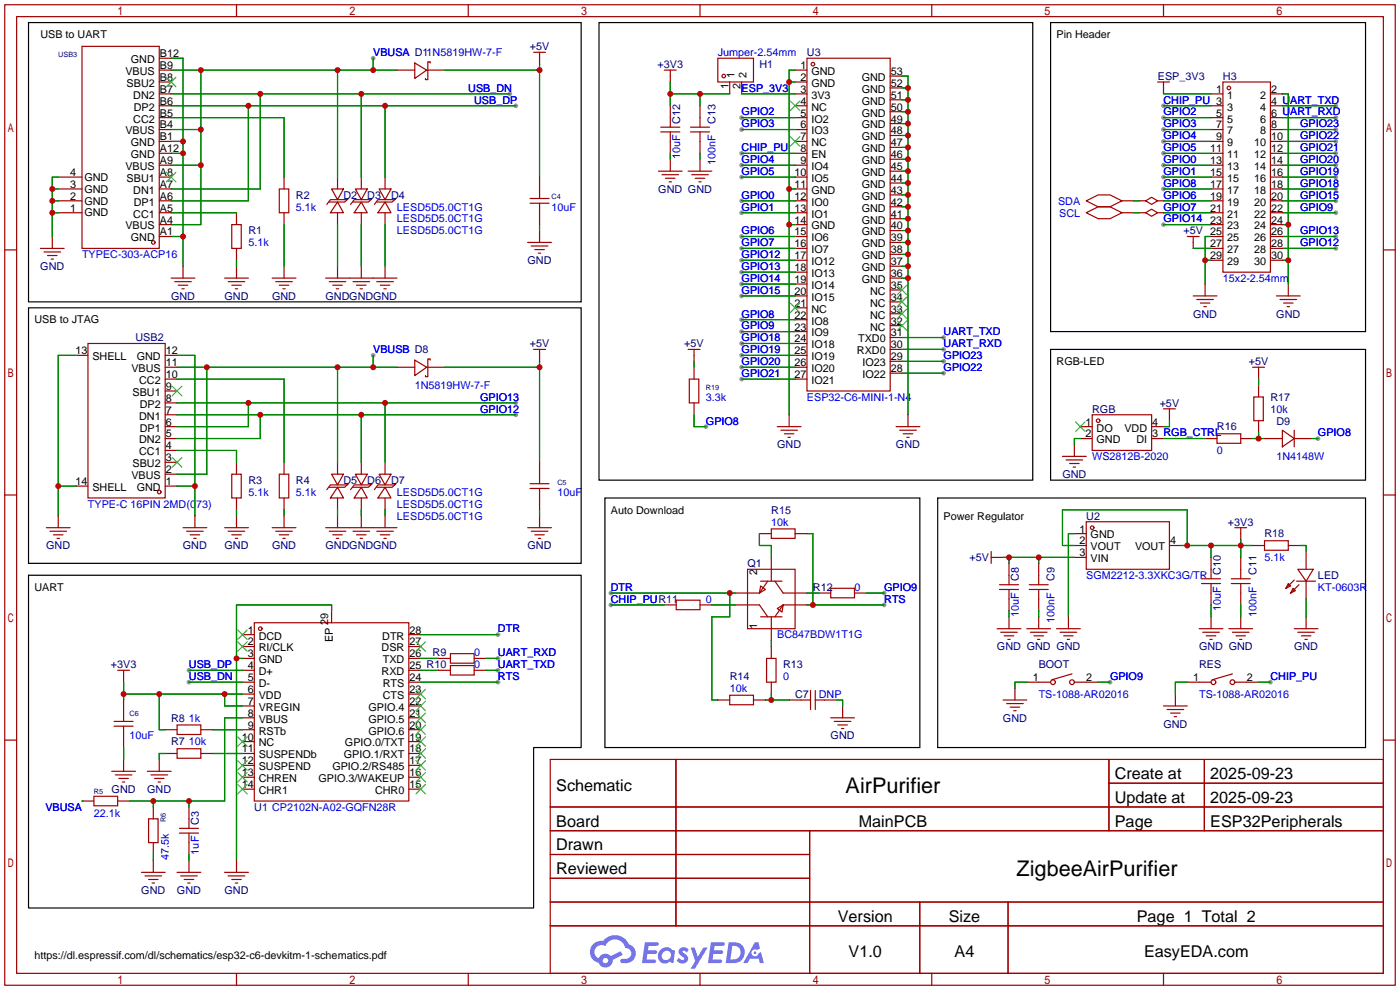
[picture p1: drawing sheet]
<svg xmlns="http://www.w3.org/2000/svg" width="299mm" height="212mm" viewBox="0 0 299 212" stroke-linecap="round" stroke-linejoin="round" font-family="sans-serif">
<g fill="#999">
<circle cx="79.8" cy="12.4" r=".51"/>
<circle cx="109" cy="20.1" r=".51"/>
<circle cx="110.2" cy="22.6" r=".51"/>
<circle cx="79.8" cy="75.9" r=".51"/>
<circle cx="110.2" cy="88.6" r=".51"/>
<circle cx="110.2" cy="86.1" r=".51"/>
<circle cx="40.4" cy="143.3" r=".51"/>
<circle cx="40.4" cy="145.8" r=".51"/>
<circle cx="106.4" cy="135.6" r=".51"/>
<circle cx="106.4" cy="145.8" r=".51"/>
<circle cx="106.4" cy="140.7" r=".51"/>
<circle cx="106.4" cy="143.3" r=".51"/>
<circle cx="189" cy="129.3" r=".51"/>
<circle cx="130.6" cy="126.7" r=".51"/>
<circle cx="130.6" cy="129.3" r=".51"/>
<circle cx="189" cy="126.7" r=".51"/>
<circle cx="281.7" cy="93.7" r=".51"/>
<circle cx="237.2" cy="145.8" r=".51"/>
<circle cx="271.5" cy="145.8" r=".51"/>
<circle cx="150.9" cy="91.2" r=".51"/>
<circle cx="201.7" cy="72.1" r=".51"/>
<circle cx="201.7" cy="74.7" r=".51"/>
<circle cx="201.7" cy="77.2" r=".51"/>
<circle cx="201.7" cy="79.8" r=".51"/>
<circle cx="158.5" cy="73.4" r=".51"/>
<circle cx="158.5" cy="75.9" r=".51"/>
<circle cx="158.5" cy="78.5" r=".51"/>
<circle cx="158.5" cy="81" r=".51"/>
<circle cx="158.5" cy="63.2" r=".51"/>
<circle cx="158.5" cy="68.3" r=".51"/>
<circle cx="158.5" cy="70.9" r=".51"/>
<circle cx="158.5" cy="53.1" r=".51"/>
<circle cx="158.5" cy="55.6" r=".51"/>
<circle cx="158.5" cy="58.2" r=".51"/>
<circle cx="158.5" cy="60.7" r=".51"/>
<circle cx="158.5" cy="42.9" r=".51"/>
<circle cx="158.5" cy="45.5" r=".51"/>
<circle cx="158.5" cy="50.5" r=".51"/>
<circle cx="158.5" cy="32.8" r=".51"/>
<circle cx="158.5" cy="35.3" r=".51"/>
<circle cx="158.5" cy="37.8" r=".51"/>
<circle cx="158.5" cy="25.1" r=".51"/>
<circle cx="158.5" cy="27.7" r=".51"/>
<circle cx="248.7" cy="22.6" r=".51"/>
<circle cx="248.7" cy="25.1" r=".51"/>
<circle cx="248.7" cy="27.7" r=".51"/>
<circle cx="248.7" cy="30.2" r=".51"/>
<circle cx="248.7" cy="32.8" r=".51"/>
<circle cx="248.7" cy="35.3" r=".51"/>
<circle cx="248.7" cy="37.8" r=".51"/>
<circle cx="248.7" cy="40.4" r=".51"/>
<circle cx="248.7" cy="48" r=".51"/>
<circle cx="285.5" cy="22.6" r=".51"/>
<circle cx="285.5" cy="25.1" r=".51"/>
<circle cx="285.5" cy="27.7" r=".51"/>
<circle cx="285.5" cy="30.2" r=".51"/>
<circle cx="285.5" cy="32.8" r=".51"/>
<circle cx="285.5" cy="35.3" r=".51"/>
<circle cx="285.5" cy="37.8" r=".51"/>
<circle cx="285.5" cy="40.4" r=".51"/>
<circle cx="285.5" cy="42.9" r=".51"/>
<circle cx="285.5" cy="45.5" r=".51"/>
<circle cx="285.5" cy="50.5" r=".51"/>
<circle cx="285.5" cy="53.1" r=".51"/>
</g>
<g fill="none" stroke="#a10000" stroke-width=".25">
<path d="M1 1h297.2v209.6h-297.2zM3.6 3.6h292.1v204.4h-292.1zM50.5 1v2.6M100.1 1v2.6M149.6 1v2.6M199.1 1v2.6M248.7 1v2.6M1 53.4h2.6M295.7 53.4h2.5M1 105.8h2.6M295.7 105.8h2.5M1 158.2h2.6"/>
<path d="M295.7 158.2h2.5M117.6 162.3h178.1v45.7h-178.1zM117.6 172.5h178.1M117.6 177.5h178.1M144.5 162.3v35.6M173 177.5v30.5M237 162.3v15.2M237 167.4h58.7M257.4 162.3v15.2M117.6 182.6h55.4M117.6 192.8h178.1M117.6 187.7h55.4"/>
<path d="M117.6 197.9h178.1M196.6 192.8v15.2M215.4 192.8v15.2M50.5 208v2.6M100.1 208v2.6M149.6 208v2.6M199.1 208v2.6M248.7 208v2.6"/>
</g>
<g fill="#5487ff">
<path d="M145.3 202.7a1.3 1.3 0 0 1 1.9 .3l-.4 .6a.54 .54 0 0 0-.9-.2l.1 .2a1.34 1.34 0 0 1 .9 1.8 1.47 1.47 0 0 1-2.3-.1l.5-.6 .8 .5a.31 .31 0 0 0 .4-.3 .31 .31 0 0 0-.3-.4 1.12 1.12 0 0 1-.7-1.8z"/>
<path d="M147.6 202.5h.9l.6 2 1.2-2h.9l-2.7 4.6h-.9l1-1.7z"/>
<path d="M137.8 201.4h1.7a1.31 1.31 0 0 1 1.2 .2 .4 .4 0 0 1-.3 .5l-1.8 .1-.1 .9h1.6a.4 .4 0 0 1 .4 .4 .4 .4 0 0 1-.5 .4h-1.6l-.2 1.2h1.4a.46 .46 0 0 1 .5 0 .46 .46 0 0 1 .1 .5l-.4 .2h-2.6z"/>
<path d="M151.9 201.4h1.7a1.32 1.32 0 0 1 1.2 .2 .39 .39 0 0 1-.3 .5l-1.8 .1-.1 .9h1.6a.4 .4 0 0 1 .4 .4 .4 .4 0 0 1-.4 .4h-1.7l-.2 1.2h1.4a.46 .46 0 0 1 .5 0 .46 .46 0 0 1 .1 .5l-.4 .2h-2.6z"/>
<path d="M161.3 201.4h.8l.3 1.3-.6 .4a.75 .75 0 0 0-1.1 .3 .75 .75 0 0 0 .5 1 .75 .75 0 0 0 .9-.7l.5-.2 .6 2.3h-.8l-.3-.9h-1.8l-.5 .9h-1z"/>
<path d="M155.7 201.4l-.6 4.4h1.5a2.27 2.27 0 0 0 2.6-2.2 2.27 2.27 0 0 0-2.7-2.2zM156.5 202.1a1.5 1.5 0 0 1 1.8 1.6 1.5 1.5 0 0 1-1.9 1.4h-.3z"/>
<path d="M141.2 203a1.6 1.6 0 0 0-.3 2.3 1.6 1.6 0 0 0 2.3 .2l.7 .3 .3-2.4-.1-.3-.5-.1a1.58 1.58 0 0 0-2.4 0zM141.8 203.5a.98 .98 0 0 1 1.6 .4 .98 .98 0 0 1-1.1 1.3 .94 .94 0 0 1-.9-.7 .94 .94 0 0 1 .4-1z"/>
<path d="M126.8 201.8a2.37 2.37 0 0 0 1.1 4 1.54 1.54 0 0 0 1.8 1 1.54 1.54 0 0 0 1.2-1.6l2.2-1.1-.5-.8-2 1a1.57 1.57 0 0 0-2.7 .5 1.5 1.5 0 0 1-.7-2.1 1.5 1.5 0 0 1 2.2-.5 2.23 2.23 0 0 1 2.3-1.4 2.23 2.23 0 0 1 2 1.8 1.16 1.16 0 0 1 1.2 1.1 1.16 1.16 0 0 1-1.1 1.2h-.7a.47 .47 0 0 0-.5 .4 .47 .47 0 0 0 .4 .5 2.17 2.17 0 0 0 2.5-.9 2.17 2.17 0 0 0-.3-2.7l-.8-.4a3.2 3.2 0 0 0-5.5-.7l-1.1 .1zM128.8 205.3a.6 .6 0 0 1 1.2 0 .6 .6 0 0 1-1.2 0z"/>
<circle cx="161.4" cy="203.6" r=".28"/>
</g>
<g fill="none" stroke="#008700" stroke-width=".25">
<path d="M36.6 12.4h2.5v44.5M36.6 15h48.2M42.9 15v33h-6.3M72.1 15v22.8M79.8 12.4v2.6M95 15h20.3M115.3 13.7v24.1M143.3 17.5v5.1M168.7 17.5h1.2M169.9 15h-1.2v73.6M192.8 18.8h1.3M192.8 16.3h1.3v72.3"/>
<path d="M12.4 37.8h-1.2v12.7M36.6 32.8h2.5M36.6 30.2h2.5M36.6 25.1h24.1v12.7M36.6 27.7h6.3M36.6 35.3h6.3M36.6 20.1h72.4M36.6 22.6h73.6M53.1 22.6v20.3h-16.5M55.6 20.1v20.3h-19M77.2 20.1v17.7M82.3 22.6v15.2"/>
<path d="M143.3 20.1h12.7M143.3 32.8v1.2M149.6 20.1v2.5M149.6 32.8v1.2M158.5 32.8h11.4M158.5 27.7h11.4M158.5 35.3h11.4M158.5 20.1h11.4M158.5 37.8h11.4M158.5 25.1h11.4M192.8 21.3h1.3M192.8 23.9h1.3"/>
<path d="M192.8 26.4h1.3M192.8 29h1.3M192.8 31.5h1.3M192.8 34h1.3M192.8 36.6h1.3M192.8 39.1h1.3M248.7 32.8h10.1M248.7 30.2h10.1M248.7 27.7h10.1M248.7 35.3h10.1M248.7 20.1h10.1M248.7 22.6h10.1"/>
<path d="M248.7 37.8h10.1M248.7 25.1h10.1M274.1 32.8h11.4M274.1 30.2h11.4M274.1 27.7h11.4M274.1 35.3h11.4M274.1 20.1h1.2v40.6M274.1 22.6h11.4M274.1 37.8h11.4M274.1 25.1h11.4M11.2 45.5h1.2M11.2 40.4h1.2"/>
<path d="M11.2 42.9h1.2M36.6 50.5h2.5M36.6 45.5h13.9M50.5 55.6v1.3M60.7 48v8.9M72.1 48v8.9M77.2 48v8.9M82.3 48v8.9M115.3 48v1.3M158.5 50.5h11.4M158.5 45.5h11.4M158.5 42.9h11.4"/>
<path d="M158.5 53.1h11.4M158.5 55.6h11.4M158.5 58.2h11.4M168.7 48h1.2M168.7 40.4h1.2M192.8 41.7h1.3M192.8 44.2h1.3M192.8 46.7h1.3M192.8 49.3h1.3M192.8 51.8h1.3M192.8 54.4h1.3M192.8 56.9h1.3"/>
<path d="M192.8 59.4h1.3M242.3 45.5h1.3M242.3 42.9h1.3M248.7 45.5h10.1M248.7 48h10.1M248.7 40.4h10.1M248.7 42.9h10.1M255 53.1h3.8M257.6 55.6h1.2M258.8 50.5h-1.2v10.2M274.1 50.5h11.4M274.1 45.5h11.4"/>
<path d="M274.1 48h1.2M274.1 40.4h11.4M274.1 42.9h11.4M274.1 53.1h11.4M274.1 55.6h1.2M16.3 75.9h-3.9v34.3M37.8 75.9h3.9v34.3M37.8 78.5h47M44.2 78.5v22.8h-6.4M72.1 78.5v20.3M79.8 75.9v2.6M95 78.5h20.3"/>
<path d="M115.3 77.2v21.6M148.3 77.2v1.3M158.5 75.9h11.4M158.5 78.5h11.4M158.5 73.4h11.4M158.5 63.2h11.4M158.5 68.3h11.4M158.5 70.9h11.4M158.5 60.7h11.4M192.8 72.1h8.9M192.8 74.7h8.9M192.8 77.2h8.9"/>
<path d="M192.8 79.8h8.9M37.8 96.3h12.7v2.5M37.8 81h22.9v17.8M37.8 88.6h72.4M37.8 86.1h72.4M53.1 86.1v5.1h-15.3M55.6 88.6v5.1h-17.8M77.2 88.6v10.2M82.3 86.1v12.7M148.3 88.6v2.6h2.6M158.5 81h11.4M230.9 93.7h-1.3v1.3"/>
<path d="M248.7 93.7h8.9M249.9 89.9v1.3h-1.2M267.7 93.7h2.6M269 81v1.3M269 92.5v1.2M280.4 93.7h1.3M12.4 103.9h3.9M37.8 103.9h3.9M50.5 109v1.2M60.7 109v1.2M72.1 109v1.2M77.2 109v1.2"/>
<path d="M82.3 109v1.2M115.3 109v1.2M162.3 114v2.6h2.5v2.5M172.5 114h1.2v15.3M214.4 119.1h15.2M215.6 119.1v1.3M222 119.1v1.3M229.6 114h-1.3v17.8M229.6 116.6h-2.5v-7.6h26.6v7.6M252.5 116.6h15.2M258.8 116.6v2.5M265.2 115.3v3.8"/>
<path d="M277.9 116.6h1.2v1.3M70.9 130.6v-1.3h-20.4v54.6M89.9 135.6h16.5M130.6 129.3h11.4M130.6 126.7h26.6M152.1 129.3h5.1M156 126.7v5.1h-3.9v17.8h1.3M164.8 136.9v1.3M172.5 129.3h16.5M172.5 126.7h2.5M185.2 126.7h3.8M215.6 130.6v1.2"/>
<path d="M222 130.6v1.2M258.8 129.3v2.5M265.2 129.3v2.5M279.1 128v3.8M26.4 148.3h25.4M26.4 145.8v3.8M26.4 159.8v2.5M34 148.3v7.7h1.3M40.4 143.3h11.4M40.4 145.8h11.4M45.5 156h6.3M48 148.3v2.6h3.8"/>
<path d="M50.5 140.7h1.3M51.8 153.4h-3.8v17.8h-20.3M89.9 143.3h3.8M89.9 145.8h16.5M89.9 140.7h3.8M103.9 143.3h2.5M103.9 140.7h2.5M163.6 149.6h5.1M164.8 148.3v1.3M178.8 149.6h1.3v1.3M219.5 145.8h-2.6v1.3M234.7 145.8h2.5"/>
<path d="M253.7 145.8h-2.5v2.5M269 145.8h2.5M17.5 171.2h.1M32.8 171.2v1.3M35.3 161h-1.3v1.3M40.4 171.2v1.3M45.5 161h6.3M32.8 182.6v1.3M40.4 182.6v1.3"/>
</g>
<g fill="none" stroke="#a10000" stroke-width=".25">
<path d="M17.5 9.9h16.5v43.2h-16.5zM34 15h2.6M34 17.5h2.6M34 12.4h2.6M84.8 15h3.8M88.6 13.5l2.6 1.5-2.6 1.8zM91.2 15h3.8M91.9 13.5v-.3h-.5v3.8h-.5v-.2M114 11.2h2.6M115.3 11.2v2.5M142 15h2.5M143.3 15v2.5"/>
<path d="M153.4 12.4h7.6v5.1h-7.6zM156 17.5v2.6M158.5 17.5v2.6M169.9 15h2.6M169.9 17.5h2.6M172.5 12.4h17.7v71.2h-17.7zM190.2 18.8h2.6M190.2 16.3h2.6M247.4 17.5h2.5M248.7 17.5v2.6M261.4 17.5h10.1v40.7h-10.1zM12.4 37.8h5.1"/>
<path d="M34 20.1h2.6M34 22.6h2.6M34 25.1h2.6M34 27.7h2.6M34 30.2h2.6M34 32.8h2.6M34 35.3h2.6M34 37.8h2.6M60.7 37.8v2.6M72.1 37.8v2.6M77.2 37.8v2.6M82.3 37.8v2.6"/>
<path d="M115.3 37.8v4.6M140.7 36.6h5.1M141.2 28.2h4.1M141.2 27.2h4.1M141.5 37.3h3.5M142.2 38.1h2.1M143 38.9h.5M143.3 22.6v4.6M143.3 28.2v4.6M143.3 34v2.6M147.1 36.6h5M147.6 28.2h4"/>
<path d="M147.6 27.2h4M147.8 37.3h3.6M148.6 38.1h2M149.4 38.9h.5M149.6 22.6v4.6M149.6 28.2v4.6M149.6 34v2.6M169.9 20.1h2.6M169.9 22.6h2.6M169.9 25.1h2.6M169.9 27.7h2.6M169.9 30.2h2.6"/>
<path d="M169.9 32.8h2.6M169.9 35.3h2.6M169.9 37.8h2.6M190.2 39.1h2.6M190.2 36.6h2.6M190.2 34h2.6M190.2 31.5h2.6M190.2 29h2.6M190.2 26.4h2.6M190.2 23.9h2.6M190.2 21.3h2.6M258.8 20.1h2.6"/>
<path d="M258.8 22.6h2.6M258.8 25.1h2.6M258.8 27.7h2.6M258.8 30.2h2.6M258.8 32.8h2.6M258.8 35.3h2.6M258.8 37.8h2.6M271.5 20.1h2.6M271.5 22.6h2.6M271.5 25.1h2.6M271.5 27.7h2.6M271.5 30.2h2.6"/>
<path d="M271.5 32.8h2.6M271.5 35.3h2.6M271.5 37.8h2.6M8.6 53.1h5.1M9.4 53.8h3.6M10.2 54.6h2M10.9 55.4h.5M11.2 50.5v2.6M12.4 40.4h5.1M12.4 42.9h5.1M12.4 45.5h5.1M34 40.4h2.6"/>
<path d="M34 42.9h2.6M34 45.5h2.6M34 48h2.6M34 50.5h2.6M36.6 59.4h5.1M39.1 56.9v2.5M48 59.4h5.1M49.5 48h2.1v5.1h-2.1zM50.5 45.5v2.5M50.5 53.1v2.5M50.5 56.9v2.5M58.2 59.4h5"/>
<path d="M59.7 40.4h2v5.1h-2zM60.7 45.5v2.5M60.7 56.9v2.5M69.6 59.4h15.2M70.9 40.4h2.5l-1.3 2.3zM72.1 43.2l1.3 2.3h-2.8zM72.1 45.5v2.5M72.1 56.9v2.5M73.9 42.7h-3.3l-.8 1M74.2 42.7l.2-.3-.7 .8h-3.3M75.9 40.4h2.6l-1.3 2.3zM77.2 43.2l1.3 2.3h-2.8z"/>
<path d="M77.2 45.5v2.5M77.2 56.9v2.5M79 42.7h-3.3l-.8 1M79.2 42.7l.3-.3-.8 .8h-3.3M81 40.4h2.6l-1.3 2.3zM82.3 43.2l1.3 2.3h-2.8zM82.3 45.5v2.5M82.3 56.9v2.5M84.1 42.7h-3.3l-.8 1M84.3 42.7l.3-.3-.8 .8h-3.3M112.8 51.8h5.1M113.3 43.4h4"/>
<path d="M113.3 42.4h4M113.5 52.6h3.6M114.3 53.3h2M115.1 54.1h.5M115.3 43.4v4.6M115.3 49.3v2.5M169.9 40.4h2.6M169.9 42.9h2.6M169.9 45.5h2.6M169.9 48h2.6M169.9 50.5h2.6M169.9 53.1h2.6"/>
<path d="M169.9 55.6h2.6M169.9 58.2h2.6M190.2 59.4h2.6M190.2 51.8h2.6M190.2 56.9h2.6M190.2 54.4h2.6M190.2 49.3h2.6M190.2 46.7h2.6M190.2 44.2h2.6M190.2 41.7h2.6M232.2 42.9l2.5-1.2h2.5l2.6 1.2-2.6 1.3h-2.5zM232.2 45.5l2.5-1.3h2.5l2.6 1.3-2.6 1.2h-2.5z"/>
<path d="M239.8 42.9h2.5M239.8 45.5h2.5M243.6 42.9h1.3M243.6 45.5h1.3M244.9 45.5l1.2-.8 1.3 .8-1.3 .7zM244.9 42.9l1.2-.7 1.3 .7-1.3 .8zM247.4 42.9h1.3M247.4 45.5h1.3M253.7 50.5h2.6M255 50.5v2.6M258.8 40.4h2.6M258.8 42.9h2.6"/>
<path d="M258.8 45.5h2.6M258.8 48h2.6M258.8 50.5h2.6M258.8 53.1h2.6M258.8 55.6h2.6M271.5 40.4h2.6M271.5 42.9h2.6M271.5 45.5h2.6M271.5 48h2.6M271.5 50.5h2.6M271.5 53.1h2.6M271.5 55.6h2.6"/>
<path d="M16.3 75.9h2.5M18.8 73.4h16.5v33h-16.5zM35.3 78.5h2.5M35.3 75.9h2.5M37.3 60.2h3.6M38.1 61h2M38.9 61.7h.5M48.8 60.2h3.5M49.5 61h2.1M50.3 61.7h.5M58.9 60.2h3.6M59.7 61h2"/>
<path d="M60.5 61.7h.5M70.4 60.2h3.5M71.1 61h2.1M71.9 61.7h.5M75.4 60.2h3.6M76.2 61h2M77 61.7h.5M80.5 60.2h3.6M81.3 61h2M82 61.7h.5M84.8 78.5h3.8M88.6 77l2.6 1.5-2.6 1.8z"/>
<path d="M91.2 78.5h3.8M91.9 77v-.3h-.5v3.8h-.5v-.2M114 74.7h2.6M115.3 74.7v2.5M147.1 74.7h2.5M148.3 74.7v2.5M148.3 78.5v2.5M169.9 78.5h2.6M169.9 75.9h2.6M169.9 60.7h2.6M169.9 63.2h2.6M169.9 65.8h2.6"/>
<path d="M169.9 68.3h2.6M169.9 70.9h2.6M169.9 73.4h2.6M190.2 74.7h2.6M190.2 79.8h2.6M190.2 77.2h2.6M190.2 72.1h2.6M190.2 69.6h2.6M190.2 67.1h2.6M190.2 64.5h2.6M190.2 62h2.6M255 63.2h5.1"/>
<path d="M255.8 64h3.5M256.5 64.8h2.1M257.3 65.5h.5M257.6 60.7v2.5M267.7 78.5h2.6M269 78.5v2.5M272.8 63.2h5.1M273.6 64h3.5M274.3 64.8h2.1M275.1 65.5h.5M275.3 60.7v2.5M35.3 98.8h2.5"/>
<path d="M35.3 96.3h2.5M35.3 93.7h2.5M35.3 91.2h2.5M35.3 88.6h2.5M35.3 86.1h2.5M35.3 83.6h2.5M35.3 81h2.5M50.5 98.8v2.5M60.7 98.8v2.5M72.1 98.8v2.5M77.2 98.8v2.5M82.3 98.8v2.5"/>
<path d="M115.3 98.8v4.6M147.3 81h2.1v5.1h-2.1zM148.3 86.1v2.5M166.1 91.2h5.1M166.9 91.9h3.5M167.6 92.7h2.1M168.4 93.5h.5M168.7 88.6v2.6M169.9 81h2.6M191.5 91.2h5.1M192.3 91.9h3.5M193 92.7h2.1"/>
<path d="M193.8 93.5h.5M194.1 88.6v2.6M227.1 97.5h5.1M227.8 98.3h3.6M228.6 99.1h2M229.4 99.8h.5M229.6 95v2.5M230.9 93.7h2.5M230.9 91.2h2.5M233.4 88.6h12.7v7.7h-12.7zM246.1 93.7h2.6M246.1 91.2h2.6"/>
<path d="M248.7 87.4h2.5M249.9 87.4v2.5M257.6 93.7h2.5M260.1 92.7h5.1v2h-5.1zM265.2 93.7h2.5M268 84.8h2v5.1h-2zM269 82.3v2.5M269 89.9v2.6M270.3 93.7h3.8M274.1 91.9l2.5 1.8-2.5 1.8zM276.6 93.7h3.8M276.6 91.9v3.6"/>
<path d="M9.9 112.8h5.1M10.7 113.5h3.5M11.4 114.3h2.1M12.2 115.1h.5M12.4 110.2v2.6M16.3 103.9h2.5M35.3 103.9h2.5M35.3 101.3h2.5M39.1 112.8h5.1M39.9 113.5h3.5M40.6 114.3h2.1M41.4 115.1h.5"/>
<path d="M41.7 110.2v2.6M48 112.8h5.1M48.8 113.5h3.5M49.5 101.3h2.1v5.1h-2.1zM49.5 114.3h2.1M50.3 115.1h.5M50.5 106.4v2.6M50.5 110.2v2.6M58.2 112.8h5M58.9 113.5h3.6M59.7 101.3h2v5.1h-2zM59.7 114.3h2"/>
<path d="M60.5 115.1h.5M60.7 106.4v2.6M60.7 110.2v2.6M69.6 112.8h15.2M70.4 113.5h3.5M70.9 101.3h2.5l-1.3 2.3zM71.1 114.3h2.1M71.9 115.1h.5M72.1 104.1l1.3 2.3h-2.8zM72.1 106.4v2.6M72.1 110.2v2.6M73.9 103.6h-3.3l-.8 1"/>
<path d="M74.2 103.6l.2-.2-.7 .7h-3.3M75.4 113.5h3.6M75.9 101.3h2.6l-1.3 2.3zM76.2 114.3h2M77 115.1h.5M77.2 104.1l1.3 2.3h-2.8zM77.2 106.4v2.6M77.2 110.2v2.6M79 103.6h-3.3l-.8 1M79.2 103.6l.3-.2-.8 .7h-3.3M80.5 113.5h3.6M81 101.3h2.6l-1.3 2.3z"/>
<path d="M81.3 114.3h2M82 115.1h.5M82.3 104.1l1.3 2.3h-2.8zM82.3 106.4v2.6M82.3 110.2v2.6M84.1 103.6h-3.3l-.8 1M84.3 103.6l.3-.2-.8 .7h-3.3M112.8 112.8h5.1M113.3 104.4h4M113.3 103.4h4M113.5 113.5h3.6M114.3 114.3h2"/>
<path d="M115.1 115.1h.5M115.3 104.4v4.6M115.3 110.2v2.6M162.3 114h2.5M164.8 113h5.1v2.1h-5.1zM164.8 119.1v5.1M169.9 114h2.6M211.8 119.1h2.6M211.8 117.9v2.5M229.6 114h2.6M229.6 116.6h2.6M229.6 119.1h2.6"/>
<path d="M232.2 111.5h17.7v10.2h-17.7zM249.9 116.6h2.6M258.8 119.1v4.6M263.9 112.8h2.5M265.2 112.8v2.5M265.2 119.1v4.6M267.7 116.6h2.6M270.3 115.6h5v2h-5zM275.3 116.6h2.6M279.1 117.9v3.8M51.8 135.6h2.6M51.8 138.2h2.6"/>
<path d="M54.4 133.1h33v38.1h-33zM70.9 130.6v2.5M87.4 135.6h2.5M87.4 138.2h2.5M96.3 139.7h5v2h-5zM142 129.3h2.5M144.5 128.3h5.1v2h-5.1zM149.6 129.3h2.5M157.2 129.3h5.1l1.8 2.5M157.2 126.7h5.1M159.8 121.7h10.1v12.7h-10.1zM162.6 125.2l1 .8-1.3 .7z"/>
<path d="M162.6 131.8h4.5M162.6 124.2h4.5M164.1 124.2l-1.8 2.5M164.8 131.8v5.1M164.8 138.2v2.5M165.6 124.2l1.8 2.5h5.1M166.1 130l1.3-.7-.3 1.5zM167.4 129.3h5.1M167.4 129.3l-1.8 2.5M175 126.7h2.5M177.5 125.7h5.1v2.1h-5.1zM182.6 126.7h2.6"/>
<path d="M213.1 134.4h5.1M213.6 126h4.1M213.6 125h4.1M213.9 135.1h3.5M214.6 135.9h2.1M215.4 136.7h.5M215.6 120.4v4.6M215.6 126v4.6M215.6 131.8v2.6M219.5 134.4h5M220 126h4M220 125h4"/>
<path d="M220.2 135.1h3.6M221 135.9h2M221.7 136.7h.5M222 120.4v4.6M222 126v4.6M222 131.8v2.6M225.8 134.4h5.1M226.6 135.1h3.5M227.3 135.9h2.1M228.1 136.7h.5M228.3 131.8v2.6M256.3 134.4h5.1"/>
<path d="M256.8 124.7h4.1M256.8 123.7h4.1M257 135.1h3.6M257.8 135.9h2M258.6 136.7h.5M258.8 124.7v4.6M258.8 131.8v2.6M262.6 134.4h5.1M263.1 124.7h4.1M263.1 123.7h4.1M263.4 135.1h3.6M264.2 135.9h2"/>
<path d="M264.9 136.7h.5M265.2 124.7v4.6M265.2 131.8v2.6M275.3 124.7l.5 .5-1 .5zM276.4 125.7l.5 .5-1.1 .5zM276.6 134.4h5.1M276.6 124l-1.8 1.7M277.1 124.2h4.1M277.4 121.7h3.3l-1.6 2.5zM277.4 135.1h3.5M277.6 125l-1.8 1.7M278.1 135.9h2.1"/>
<path d="M278.9 136.7h.5M279.1 124.2v3.8M279.1 131.8v2.6M24.4 155.2h4M24.4 154.2h4M25.1 143.3h2.6M26.4 143.3v2.5M26.4 149.6v4.6M26.4 155.2v4.6M35.3 156h2.5M37.8 154.9h5.1v2.1h-5.1zM42.9 156h2.6"/>
<path d="M51.8 140.7h2.6M51.8 143.3h2.6M51.8 145.8h2.6M51.8 148.3h2.6M51.8 150.9h2.6M51.8 153.4h2.6M51.8 156h2.6M51.8 158.5h2.6M87.4 140.7h2.5M87.4 143.3h2.5M87.4 145.8h2.5M87.4 148.3h2.5"/>
<path d="M87.4 150.9h2.5M87.4 153.4h2.5M87.4 156h2.5M87.4 158.5h2.5M93.7 140.7h2.6M93.7 143.3h2.6M96.3 142.2h5v2.1h-5zM101.3 140.7h2.6M101.3 143.3h2.6M153.4 149.6h2.6M156 148.6h5v2h-5zM161 149.6h2.6"/>
<path d="M163.8 140.7h2.1v5.1h-2.1zM164.8 145.8v2.5M168.7 149.6h4.5M173.2 147.6v4M174.2 149.6h4.6M174.2 147.6v4M177.5 153.4h5.1M178.3 154.2h3.6M179.1 154.9h2M179.8 155.7h.5M180.1 150.9v2.5M214.4 149.6h5.1"/>
<path d="M215.1 150.4h3.6M215.9 151.1h2M216.7 151.9h.5M216.9 147.1v2.5M219.5 145.8h5M229.1 144l-4.3 1.3M229.6 145.8h5.1M248.7 150.9h5M249.4 151.6h3.6M250.2 152.4h2M251 153.2h.5M251.2 148.3v2.6"/>
<path d="M253.7 145.8h5.1M263.4 144l-4.3 1.3M263.9 145.8h5.1M17.5 171.2h2.6M20.1 170.2h5v2h-5zM23.9 164.8h5.1M24.6 165.6h3.6M25.1 171.2h2.6M25.4 166.4h2M26.2 167.1h.5M26.4 162.3v2.5M31.5 164.8h5.1"/>
<path d="M31.7 175h2.1v5.1h-2.1zM32.3 165.6h3.5M32.8 172.5v2.5M33 166.4h2.1M33.8 167.1h.5M34 162.3v2.5M35.3 161h2.5M37.8 160h5.1v2.1h-5.1zM38.4 177h4M38.4 178.1h4M40.4 172.5v4.5M40.4 178.1v4.5"/>
<path d="M42.9 161h2.6M51.8 161h2.6M51.8 163.6h2.6M51.8 166.1h2.6M51.8 168.7h2.6M87.4 161h2.5M87.4 163.6h2.5M87.4 166.1h2.5M87.4 168.7h2.5M30.2 186.4h5.1M31 187.2h3.5M31.7 188h2.1"/>
<path d="M32.5 188.7h.5M32.8 180.1v2.5M32.8 183.9v2.5M37.8 186.4h5.1M38.6 187.2h3.6M39.4 188h2M40.1 188.7h.5M40.4 183.9v2.5M48 186.4h5.1M48.8 187.2h3.5M49.5 188h2.1M50.3 188.7h.5"/>
<path d="M50.5 183.9v2.5"/>
<circle cx="154.7" cy="16.3" r=".38"/>
<circle cx="173.7" cy="13.7" r=".38"/>
<circle cx="262.6" cy="18.8" r=".38"/>
<circle cx="32.8" cy="51.8" r=".38"/>
<circle cx="234.7" cy="89.9" r=".38"/>
<circle cx="34" cy="105.2" r=".38"/>
<circle cx="233.4" cy="112.8" r=".38"/>
<circle cx="55.6" cy="134.4" r=".38"/>
<circle cx="225" cy="145.8" r=".51"/>
<circle cx="229.1" cy="145.8" r=".51"/>
<circle cx="259.3" cy="145.8" r=".51"/>
<circle cx="263.4" cy="145.8" r=".51"/>
</g>
<g fill="none" stroke="#3c3" stroke-width=".25">
<path d="M35.6 16.5l2 2M37.6 16.5l-2 2M35.6 36.8l2 2.1M37.6 36.8l-2 2.1M168.9 21.6l2 2M168.9 29.2l2 2M170.9 21.6l-2 2M170.9 29.2l-2 2M168.9 64.8l2 2M170.9 64.8l-2 2M191.8 68.6l2 2M191.8 66l2 2.1"/>
<path d="M191.8 63.5l2 2M191.8 61l2 2M193.8 68.6l-2 2M193.8 66l-2 2.1M193.8 63.5l-2 2M193.8 61l-2 2M36.8 97.8l2.1 2M36.8 82.5l2.1 2.1M38.9 97.8l-2.1 2M38.9 82.5l-2.1 2.1M229.9 90.2l2 2M231.9 90.2l-2 2"/>
<path d="M50.8 134.6l2 2.1M50.8 137.2l2 2M52.8 134.6l-2 2.1M52.8 137.2l-2 2M88.9 137.2l2 2M90.9 137.2l-2 2M50.8 157.5l2 2M52.8 157.5l-2 2M88.9 157.5l2 2M88.9 154.9l2 2.1M88.9 152.4l2 2M88.9 149.9l2 2"/>
<path d="M88.9 147.3l2 2.1M90.9 157.5l-2 2M90.9 154.9l-2 2.1M90.9 152.4l-2 2M90.9 149.9l-2 2M90.9 147.3l-2 2.1M50.8 162.6l2 2M50.8 165.1l2 2M50.8 167.6l2 2.1M52.8 162.6l-2 2M52.8 165.1l-2 2M52.8 167.6l-2 2.1"/>
<path d="M88.9 167.6l2 2.1M88.9 165.1l2 2M88.9 162.6l2 2M88.9 160l2 2.1M90.9 167.6l-2 2.1M90.9 165.1l-2 2M90.9 162.6l-2 2M90.9 160l-2 2.1"/>
</g>
<path d="M6.1 4.8h118.1v59.7h-118.1zM128 4.8h92.7v97.8h-92.7zM224.5 4.8h67.3v66.1h-67.3zM6.1 65.8h118.1v54.6h-118.1zM224.5 74.7h67.3v27.9h-67.3zM129.3 106.4h67.3v53.4h-67.3zM200.4 106.4h91.4v53.4h-91.4zM6.1 122.9h118.1v36.9h-10.2v34.3h-107.9z" fill="none" stroke="#000" stroke-width=".25"/>
<g fill="#c00">
<circle cx="39.1" cy="50.5" r=".63"/>
<circle cx="39.1" cy="32.8" r=".63"/>
<circle cx="39.1" cy="30.2" r=".63"/>
<circle cx="42.9" cy="15" r=".63"/>
<circle cx="72.1" cy="15" r=".63"/>
<circle cx="79.8" cy="15" r=".63"/>
<circle cx="42.9" cy="27.7" r=".63"/>
<circle cx="42.9" cy="35.3" r=".63"/>
<circle cx="55.6" cy="20.1" r=".63"/>
<circle cx="77.2" cy="20.1" r=".63"/>
<circle cx="53.1" cy="22.6" r=".63"/>
<circle cx="82.3" cy="22.6" r=".63"/>
<circle cx="115.3" cy="15" r=".63"/>
<circle cx="12.4" cy="103.9" r=".63"/>
<circle cx="41.7" cy="103.9" r=".63"/>
<circle cx="44.2" cy="78.5" r=".63"/>
<circle cx="72.1" cy="78.5" r=".63"/>
<circle cx="79.8" cy="78.5" r=".63"/>
<circle cx="55.6" cy="88.6" r=".63"/>
<circle cx="77.2" cy="88.6" r=".63"/>
<circle cx="53.1" cy="86.1" r=".63"/>
<circle cx="82.3" cy="86.1" r=".63"/>
<circle cx="115.3" cy="78.5" r=".63"/>
<circle cx="48" cy="148.3" r=".63"/>
<circle cx="34" cy="148.3" r=".63"/>
<circle cx="26.4" cy="148.3" r=".63"/>
<circle cx="32.8" cy="171.2" r=".63"/>
<circle cx="40.4" cy="171.2" r=".63"/>
<circle cx="50.5" cy="140.7" r=".63"/>
<circle cx="173.7" cy="129.3" r=".63"/>
<circle cx="156" cy="126.7" r=".63"/>
<circle cx="164.8" cy="149.6" r=".63"/>
<circle cx="269" cy="93.7" r=".63"/>
<circle cx="215.6" cy="119.1" r=".63"/>
<circle cx="222" cy="119.1" r=".63"/>
<circle cx="253.7" cy="116.6" r=".63"/>
<circle cx="258.8" cy="116.6" r=".63"/>
<circle cx="265.2" cy="116.6" r=".63"/>
<circle cx="194.1" cy="18.8" r=".63"/>
<circle cx="194.1" cy="21.3" r=".63"/>
<circle cx="194.1" cy="23.9" r=".63"/>
<circle cx="194.1" cy="26.4" r=".63"/>
<circle cx="194.1" cy="29" r=".63"/>
<circle cx="194.1" cy="31.5" r=".63"/>
<circle cx="194.1" cy="34" r=".63"/>
<circle cx="194.1" cy="36.6" r=".63"/>
<circle cx="194.1" cy="39.1" r=".63"/>
<circle cx="194.1" cy="41.7" r=".63"/>
<circle cx="194.1" cy="44.2" r=".63"/>
<circle cx="194.1" cy="46.7" r=".63"/>
<circle cx="194.1" cy="49.3" r=".63"/>
<circle cx="194.1" cy="51.8" r=".63"/>
<circle cx="194.1" cy="54.4" r=".63"/>
<circle cx="194.1" cy="56.9" r=".63"/>
<circle cx="194.1" cy="59.4" r=".63"/>
<circle cx="168.7" cy="17.5" r=".63"/>
<circle cx="168.7" cy="40.4" r=".63"/>
<circle cx="168.7" cy="48" r=".63"/>
<circle cx="143.3" cy="20.1" r=".63"/>
<circle cx="149.6" cy="20.1" r=".63"/>
<circle cx="275.3" cy="48" r=".63"/>
<circle cx="275.3" cy="55.6" r=".63"/>
<circle cx="257.6" cy="55.6" r=".63"/>
<circle cx="11.2" cy="45.5" r=".63"/>
<circle cx="11.2" cy="42.9" r=".63"/>
<circle cx="11.2" cy="40.4" r=".63"/>
</g>
<g font-size="4.6">
<text x="180.7" y="169.4">AirPurifier</text>
<text x="217.3" y="187.2">ZigbeeAirPurifier</text>
</g>
<g font-size="3.5">
<text x="238.3" y="166.5">Create at</text>
<text x="258.7" y="166.5">2025-09-23</text>
<text x="118.9" y="169.1">Schematic</text>
<text x="238.3" y="171.6">Update at</text>
<text x="258.7" y="171.6">2025-09-23</text>
<text x="118.9" y="176.7">Board</text>
<text x="183.5" y="176.7">MainPCB</text>
<text x="238.3" y="176.7">Page</text>
<text x="258.7" y="176.7">ESP32Peripherals</text>
<text x="118.9" y="181.8">Drawn</text>
<text x="118.9" y="186.8">Reviewed</text>
<text x="179.1" y="197">Version</text>
<text x="202.8" y="197">Size</text>
<text x="243" y="197">Page 1 Total 2</text>
<text x="181.4" y="204.6">V1.0</text>
<text x="204" y="204.6">A4</text>
<text x="244.5" y="204.6">EasyEDA.com</text>
</g>
<g font-size="2.3">
<text x="8.6" y="8.2">USB to UART</text>
<text x="225.8" y="8.2">Pin Header</text>
<text x="26.8" y="16">VBUS</text>
<text x="28" y="13.5">GND</text>
<text x="34.2" y="17.3">B8</text>
<text x="34.2" y="14.8">B9</text>
<text x="34.2" y="12.2">B12</text>
<text x="157" y="16.6" transform="rotate(-90 157 16.6)">1</text>
<text x="159.5" y="16.6" transform="rotate(-90 159.5 16.6)">2</text>
<text x="171.1" y="14.8">1</text>
<text x="171.1" y="17.3">2</text>
<text x="173.4" y="16">GND</text>
<text x="184.2" y="17.3">GND</text>
<text x="190.4" y="16">53</text>
<text x="27.1" y="18.6">SBU2</text>
<text x="28.5" y="21.1">DN2</text>
<text x="28.6" y="23.6">DP2</text>
<text x="34.2" y="22.4">B6</text>
<text x="34.2" y="19.8">B7</text>
<text x="155.7" y="18.9" transform="rotate(-90 155.7 18.9)">1</text>
<text x="158.3" y="18.9" transform="rotate(-90 158.3 18.9)">2</text>
<text x="171.1" y="19.8">3</text>
<text x="171.1" y="22.4">4</text>
<text x="173.4" y="18.6">GND</text>
<text x="173.4" y="21.1">3V3</text>
<text x="173.4" y="23.6">NC</text>
<text x="184.2" y="22.4">GND</text>
<text x="184.2" y="19.8">GND</text>
<text x="190.4" y="23.6">50</text>
<text x="190.4" y="21.1">51</text>
<text x="190.4" y="18.6">52</text>
<text x="260" y="19.8">1</text>
<text x="262.3" y="21.1">1</text>
<text x="262.3" y="23.6">3</text>
<text x="269.3" y="23.6">4</text>
<text x="269.3" y="21.1">2</text>
<text x="271.7" y="22.4">4 UART_TXD</text>
<text x="271.7" y="19.8">2</text>
<text x="26.8" y="28.7">VBUS</text>
<text x="28.5" y="26.2">CC2</text>
<text x="34.2" y="30">B1</text>
<text x="34.2" y="27.5">B4</text>
<text x="34.2" y="24.9">B5</text>
<text x="171.1" y="24.9">5</text>
<text x="171.1" y="27.5">6</text>
<text x="171.1" y="30">7</text>
<text x="173.4" y="26.2">IO2</text>
<text x="173.4" y="28.7">IO3</text>
<text x="184.2" y="30">GND</text>
<text x="184.2" y="27.5">GND</text>
<text x="184.2" y="24.9">GND</text>
<text x="190.4" y="28.7">48</text>
<text x="190.4" y="26.2">49</text>
<text x="260" y="24.9">5</text>
<text x="260" y="27.5">7</text>
<text x="260" y="30">9</text>
<text x="262.3" y="26.2">5</text>
<text x="262.3" y="28.7">7</text>
<text x="269.3" y="28.7">8</text>
<text x="269.3" y="26.2">6</text>
<text x="271.7" y="30">10</text>
<text x="271.7" y="27.5">8</text>
<text x="271.7" y="24.9">6 UART_RXD</text>
<text x="28" y="33.8">GND</text>
<text x="28" y="31.3">GND</text>
<text x="34.2" y="35.1">A9</text>
<text x="34.2" y="32.5">A12</text>
<text x="171.1" y="32.5">8</text>
<text x="171.1" y="35.1">9</text>
<text x="173.4" y="31.3">NC</text>
<text x="173.4" y="33.8">EN</text>
<text x="184.2" y="35.1">GND</text>
<text x="184.2" y="32.5">GND</text>
<text x="190.4" y="33.8">46</text>
<text x="190.4" y="31.3">47</text>
<text x="258.7" y="32.5">11</text>
<text x="258.7" y="35.1">13</text>
<text x="262.3" y="31.3">9</text>
<text x="262.3" y="33.8">11</text>
<text x="268" y="33.8">12</text>
<text x="268" y="31.3">10</text>
<text x="271.7" y="35.1">14</text>
<text x="271.7" y="32.5">12</text>
<text x="15" y="40.2">3</text>
<text x="15" y="37.6">4</text>
<text x="18" y="41.2">GND</text>
<text x="18" y="38.6">GND</text>
<text x="26.8" y="36.3">VBUS</text>
<text x="27.1" y="38.9">SBU1</text>
<text x="28.5" y="41.4">DN1</text>
<text x="34.2" y="40.2">A7</text>
<text x="34.2" y="37.6">A8</text>
<text x="169.8" y="37.6">10</text>
<text x="169.8" y="40.2">11</text>
<text x="173.4" y="36.3">IO4</text>
<text x="173.4" y="38.9">IO5</text>
<text x="173.4" y="41.4">GND</text>
<text x="184.2" y="40.2">GND</text>
<text x="184.2" y="37.6">GND</text>
<text x="190.4" y="41.4">43</text>
<text x="190.4" y="38.9">44</text>
<text x="190.4" y="36.3">45</text>
<text x="258.7" y="37.6">15</text>
<text x="258.7" y="40.2">17</text>
<text x="262.3" y="36.3">13</text>
<text x="262.3" y="38.9">15</text>
<text x="262.3" y="41.4">17</text>
<text x="268" y="41.4">18</text>
<text x="268" y="38.9">16</text>
<text x="268" y="36.3">14</text>
<text x="271.7" y="40.2">18</text>
<text x="271.7" y="37.6">16</text>
<text x="15" y="45.2">1</text>
<text x="15" y="42.7">2</text>
<text x="18" y="46.3">GND</text>
<text x="18" y="43.7">GND</text>
<text x="28.5" y="46.5">CC1</text>
<text x="28.6" y="44">DP1</text>
<text x="34.2" y="47.8">A4</text>
<text x="34.2" y="45.2">A5</text>
<text x="34.2" y="42.7">A6</text>
<text x="169.8" y="42.7">12</text>
<text x="169.8" y="45.2">13</text>
<text x="169.8" y="47.8">14</text>
<text x="173.4" y="44">IO0</text>
<text x="173.4" y="46.5">IO1</text>
<text x="184.2" y="47.8">GND</text>
<text x="184.2" y="45.2">GND</text>
<text x="184.2" y="42.7">GND</text>
<text x="190.4" y="46.5">41</text>
<text x="190.4" y="44">42</text>
<text x="258.7" y="42.7">19</text>
<text x="258.7" y="45.2">21</text>
<text x="258.7" y="47.8">23</text>
<text x="262.3" y="44">19</text>
<text x="262.3" y="46.5">21</text>
<text x="268" y="46.5">22</text>
<text x="268" y="44">20</text>
<text x="271.7" y="47.8">24</text>
<text x="271.7" y="45.2">22</text>
<text x="271.7" y="42.7">20</text>
<text x="26.8" y="49">VBUS</text>
<text x="28" y="51.6">GND</text>
<text x="34.2" y="50.3">A1</text>
<text x="169.8" y="50.3">15</text>
<text x="169.8" y="52.9">16</text>
<text x="173.4" y="49">GND</text>
<text x="173.4" y="51.6">IO6</text>
<text x="184.2" y="52.9">GND</text>
<text x="184.2" y="50.3">GND</text>
<text x="190.4" y="51.6">39</text>
<text x="190.4" y="49">40</text>
<text x="258.7" y="52.9">27</text>
<text x="262.3" y="49">23</text>
<text x="262.3" y="51.6">25</text>
<text x="268" y="51.6">26</text>
<text x="268" y="49">24</text>
<text x="271.7" y="52.9">28</text>
<text x="271.7" y="50.3">26</text>
<text x="169.8" y="55.4">17</text>
<text x="169.8" y="57.9">18</text>
<text x="173.4" y="54.1">IO7</text>
<text x="173.4" y="56.7">IO12</text>
<text x="173.4" y="59.2">IO13</text>
<text x="184.2" y="57.9">GND</text>
<text x="184.2" y="55.4">GND</text>
<text x="190.4" y="59.2">36</text>
<text x="190.4" y="56.7">37</text>
<text x="190.4" y="54.1">38</text>
<text x="258.7" y="55.4">29</text>
<text x="262.3" y="54.1">27</text>
<text x="262.3" y="56.7">29</text>
<text x="268" y="56.7">30</text>
<text x="268" y="54.1">28</text>
<text x="271.7" y="55.4">30</text>
<text x="169.8" y="60.5">19</text>
<text x="169.8" y="63">20</text>
<text x="169.8" y="65.6">21</text>
<text x="173.4" y="61.7">IO14</text>
<text x="173.4" y="64.3">IO15</text>
<text x="184.2" y="60.5">GND</text>
<text x="186" y="65.6">NC</text>
<text x="186" y="63">NC</text>
<text x="190.4" y="64.3">34</text>
<text x="190.4" y="61.7">35</text>
<text x="7.4" y="69.1">USB to JTAG</text>
<text x="169.8" y="68.1">22</text>
<text x="169.8" y="70.6">23</text>
<text x="173.4" y="66.8">NC</text>
<text x="173.4" y="69.4">IO8</text>
<text x="173.4" y="71.9">IO9</text>
<text x="186" y="70.6">NC</text>
<text x="186" y="68.1">NC</text>
<text x="190.4" y="71.9">31</text>
<text x="190.4" y="69.4">32</text>
<text x="190.4" y="66.8">33</text>
<text x="16.1" y="75.7">13</text>
<text x="19.7" y="77">SHELL</text>
<text x="29.2" y="77">GND</text>
<text x="35.4" y="75.7">12</text>
<text x="169.8" y="73.2">24</text>
<text x="169.8" y="75.7">25</text>
<text x="173.4" y="74.4">IO18</text>
<text x="173.4" y="77">IO19</text>
<text x="183.1" y="75.7">RXD0</text>
<text x="183.4" y="73.2">TXD0</text>
<text x="190.4" y="77">29</text>
<text x="190.4" y="74.4">30</text>
<text x="28.1" y="79.5">VBUS</text>
<text x="29.7" y="82.1">CC2</text>
<text x="35.4" y="83.3">9</text>
<text x="35.4" y="80.8">10</text>
<text x="35.4" y="78.3">11</text>
<text x="169.8" y="78.3">26</text>
<text x="169.8" y="80.8">27</text>
<text x="173.4" y="79.5">IO20</text>
<text x="173.4" y="82.1">IO21</text>
<text x="184.3" y="80.8">IO22</text>
<text x="184.3" y="78.3">IO23</text>
<text x="190.4" y="79.5">28</text>
<text x="225.8" y="78">RGB-LED</text>
<text x="28.3" y="84.6">SBU1</text>
<text x="29.7" y="89.7">DN1</text>
<text x="29.9" y="87.1">DP2</text>
<text x="35.4" y="88.4">7</text>
<text x="35.4" y="85.9">8</text>
<text x="29.7" y="94.8">DN2</text>
<text x="29.9" y="92.2">DP1</text>
<text x="35.4" y="93.5">5</text>
<text x="35.4" y="91">6</text>
<text x="232" y="91">1</text>
<text x="232" y="93.5">2</text>
<text x="234.4" y="92.2">DO</text>
<text x="234.4" y="94.8">GND</text>
<text x="240.3" y="92.2">VDD</text>
<text x="242.9" y="94.8">DI</text>
<text x="246.3" y="93.5">3 RGB_CTRL</text>
<text x="246.3" y="91">4</text>
<text x="28.3" y="99.8">SBU2</text>
<text x="29.7" y="97.3">CC1</text>
<text x="35.4" y="101.1">2</text>
<text x="35.4" y="98.6">3</text>
<text x="35.4" y="96">4</text>
<text x="16.1" y="103.7">14</text>
<text x="19.7" y="104.9">SHELL</text>
<text x="28.1" y="102.4">VBUS</text>
<text x="29.2" y="104.9">GND</text>
<text x="35.4" y="103.7">1</text>
<text x="130.6" y="109.8">Auto Download</text>
<text x="201.7" y="111">Power Regulator</text>
<text x="230.7" y="113.8">1</text>
<text x="230.7" y="118.9">3</text>
<text x="230.7" y="116.4">2</text>
<text x="233.1" y="117.6">VOUT</text>
<text x="233.1" y="115.1">GND</text>
<text x="242.6" y="117.6">VOUT</text>
<text x="250.1" y="116.4">4</text>
<text x="161.8" y="122.9" transform="rotate(-90 161.8 122.9)">2</text>
<text x="233.1" y="120.2">VIN</text>
<text x="7.4" y="126.3">UART</text>
<text x="52.9" y="135.4">1</text>
<text x="52.9" y="137.9">2</text>
<text x="55.3" y="136.7">DCD</text>
<text x="70.1" y="133.6" transform="rotate(-90 70.1 133.6)">29</text>
<text x="71.2" y="137.2" transform="rotate(-90 71.2 137.2)">EP</text>
<text x="81.7" y="136.7">DTR</text>
<text x="87.5" y="137.9">27</text>
<text x="87.5" y="135.4">28</text>
<text x="161.8" y="134.4" transform="rotate(-90 161.8 134.4)">1</text>
<text x="52.9" y="140.5">3</text>
<text x="52.9" y="143">4</text>
<text x="55.3" y="139.2">RI/CLK</text>
<text x="55.3" y="141.8">GND</text>
<text x="81.6" y="139.2">DSR</text>
<text x="81.8" y="141.8">TXD</text>
<text x="87.5" y="143">25 R10</text>
<text x="87.5" y="140.5">26</text>
<text x="52.9" y="145.6">5</text>
<text x="52.9" y="148.1">6</text>
<text x="55.3" y="144.3">D+</text>
<text x="55.3" y="146.8">D-</text>
<text x="55.3" y="149.4">VDD</text>
<text x="81.6" y="144.3">RXD</text>
<text x="81.8" y="149.4">CTS</text>
<text x="81.8" y="146.8">RTS</text>
<text x="87.5" y="148.1">23</text>
<text x="87.5" y="145.6">24</text>
<text x="220.7" y="145.6">1</text>
<text x="232.2" y="145.6">2</text>
<text x="255" y="145.6">1</text>
<text x="266.4" y="145.6">2</text>
<text x="52.9" y="150.6">7</text>
<text x="52.9" y="153.2">8</text>
<text x="52.9" y="155.7">9</text>
<text x="55.3" y="151.9">VREGIN</text>
<text x="55.3" y="154.5">VBUS</text>
<text x="78.7" y="154.5">GPIO.5</text>
<text x="78.7" y="151.9">GPIO.4</text>
<text x="87.5" y="155.7">20</text>
<text x="87.5" y="153.2">21</text>
<text x="87.5" y="150.6">22</text>
<text x="51.7" y="158.3">10</text>
<text x="51.7" y="160.8">11</text>
<text x="55.3" y="157">RSTb</text>
<text x="55.3" y="159.5">NC</text>
<text x="73.7" y="159.5">GPIO.0/TXT</text>
<text x="78.7" y="157">GPIO.6</text>
<text x="87.5" y="160.8">18</text>
<text x="87.5" y="158.3">19</text>
<text x="51.7" y="163.3">12</text>
<text x="51.7" y="165.9">13</text>
<text x="55.3" y="162.1">SUSPENDb</text>
<text x="55.3" y="164.6">SUSPEND</text>
<text x="55.3" y="167.2">CHREN</text>
<text x="68.1" y="167.2">GPIO.3/WAKEUP</text>
<text x="71" y="164.6">GPIO.2/RS485</text>
<text x="73.5" y="162.1">GPIO.1/RXT</text>
<text x="87.5" y="165.9">16</text>
<text x="87.5" y="163.3">17</text>
<text x="51.7" y="168.4">14</text>
<text x="55.3" y="169.7">CHR1</text>
<text x="80.2" y="169.7">CHR0</text>
<text x="87.5" y="168.4">15</text>
<text x="7.4" y="205">https://dl.espressif.com/dl/schematics/esp32-c6-devkitm-1-schematics.pdf</text>
</g>
<g font-size="2.3" fill="#00f">
<text x="79.8" y="12">VBUSA D11N5819HW-7-F</text>
<text x="153.4" y="12">Jumper-2.54mm</text>
<text x="100.1" y="19.6">USB_DN</text>
<text x="101.3" y="22.1">USB_DP</text>
<text x="158.5" y="19.6">ESP_3V3</text>
<text x="248.7" y="22.1">CHIP_PU 3</text>
<text x="158.5" y="24.7">GPIO2</text>
<text x="158.5" y="27.2">GPIO3</text>
<text x="248.7" y="24.7">GPIO2</text>
<text x="248.7" y="27.2">GPIO3</text>
<text x="248.7" y="29.8">GPIO4</text>
<text x="277.9" y="27.2">GPIO23</text>
<text x="277.9" y="29.8">GPIO22</text>
<text x="145.3" y="34" transform="rotate(-90 145.3 34)">10uF</text>
<text x="153" y="35.3" transform="rotate(-90 153 35.3)">100nF</text>
<text x="158.5" y="32.3">CHIP_PU</text>
<text x="158.5" y="34.8">GPIO4</text>
<text x="248.7" y="32.3">GPIO5</text>
<text x="248.7" y="34.8">GPIO0</text>
<text x="277.9" y="32.3">GPIO21</text>
<text x="277.9" y="34.8">GPIO20</text>
<text x="158.5" y="37.4">GPIO5</text>
<text x="248.7" y="37.4">GPIO1</text>
<text x="248.7" y="39.9">GPIO8</text>
<text x="277.9" y="37.4">GPIO19</text>
<text x="277.9" y="39.9">GPIO18</text>
<text x="63.2" y="45">5.1k</text>
<text x="84.8" y="45">LESD5D5.0CT1G</text>
<text x="84.8" y="47.5">LESD5D5.0CT1G</text>
<text x="117.9" y="45">10uF</text>
<text x="158.5" y="42.5">GPIO0</text>
<text x="158.5" y="45">GPIO1</text>
<text x="226.1" y="43.7">SDA</text>
<text x="226.4" y="46.3">SCL</text>
<text x="248.7" y="42.5">GPIO6</text>
<text x="248.7" y="45">GPIO7</text>
<text x="248.7" y="47.5">GPIO14</text>
<text x="277.9" y="42.5">GPIO15</text>
<text x="277.9" y="45">GPIO9</text>
<text x="53.1" y="52.6">5.1k</text>
<text x="84.8" y="50.1">LESD5D5.0CT1G</text>
<text x="158.5" y="52.6">GPIO7</text>
<text x="158.5" y="50.1">GPIO6</text>
<text x="277.9" y="50.1">GPIO13</text>
<text x="277.9" y="52.6">GPIO12</text>
<text x="17.5" y="55.2">TYPEC-303-ACP16</text>
<text x="158.5" y="55.2">GPIO12</text>
<text x="158.5" y="57.7">GPIO13</text>
<text x="158.5" y="62.8">GPIO15</text>
<text x="158.5" y="60.2">GPIO14</text>
<text x="261.4" y="60.2">15x2-2.54mm</text>
<text x="158.5" y="67.9">GPIO8</text>
<text x="158.5" y="70.4">GPIO9</text>
<text x="201.7" y="71.7">UART_TXD</text>
<text x="79.8" y="75.5">VBUSB D8</text>
<text x="158.5" y="72.9">GPIO18</text>
<text x="158.5" y="75.5">GPIO19</text>
<text x="201.7" y="74.2">UART_RXD</text>
<text x="201.7" y="76.8">GPIO23</text>
<text x="88.6" y="83.1">1N5819HW-7-F</text>
<text x="158.5" y="78">GPIO20</text>
<text x="158.5" y="80.6">GPIO21</text>
<text x="201.7" y="79.3">GPIO22</text>
<text x="102.6" y="88.2">GPIO12</text>
<text x="102.6" y="85.6">GPIO13</text>
<text x="150.9" y="85.6">3.3k</text>
<text x="172.5" y="85.6">ESP32-C6-MINI-1-N4</text>
<text x="271.5" y="88.2">10k</text>
<text x="150.9" y="90.7">GPIO8</text>
<text x="281.7" y="93.3">GPIO8</text>
<text x="233.4" y="98.3">WS2812B-2020</text>
<text x="260.1" y="97.1">0</text>
<text x="272.8" y="98.3">1N4148W</text>
<text x="53.1" y="106">5.1k</text>
<text x="63.2" y="106">5.1k</text>
<text x="84.8" y="106">LESD5D5.0CT1G</text>
<text x="119.1" y="106">10uF</text>
<text x="18.8" y="108.5">TYPE-C 16PIN 2MD(073)</text>
<text x="84.8" y="108.5">LESD5D5.0CT1G</text>
<text x="84.8" y="111">LESD5D5.0CT1G</text>
<text x="164.8" y="112.3">10k</text>
<text x="270.3" y="119.9">5.1k</text>
<text x="232.2" y="123.7">SGM2212-3.3XKC3G/TR</text>
<text x="130.6" y="126.3">DTR</text>
<text x="130.6" y="128.8">CHIP_PUR11</text>
<text x="150.9" y="128.8">0</text>
<text x="182.6" y="126.3">0</text>
<text x="189" y="128.8">RTS</text>
<text x="189" y="126.3">GPIO9</text>
<text x="217.7" y="131.8" transform="rotate(-90 217.7 131.8)">10uF</text>
<text x="260.9" y="130.6" transform="rotate(-90 260.9 130.6)">10uF</text>
<text x="268.5" y="131.8" transform="rotate(-90 268.5 131.8)">100nF</text>
<text x="281.7" y="126.3">KT-0603R</text>
<text x="106.4" y="135.2">DTR</text>
<text x="166.1" y="136.4">BC847BDW1T1G</text>
<text x="225.3" y="133.1" transform="rotate(-90 225.3 133.1)">100nF</text>
<text x="40.4" y="142.8">USB_DP</text>
<text x="101.3" y="140.3">0</text>
<text x="101.3" y="142.8">0</text>
<text x="106.4" y="140.3">UART_RXD</text>
<text x="106.4" y="142.8">UART_TXD</text>
<text x="40.4" y="145.3">USB_DN</text>
<text x="106.4" y="145.3">RTS</text>
<text x="156" y="147.9">10k</text>
<text x="167.4" y="145.3">0</text>
<text x="175" y="149.1">DNP</text>
<text x="222" y="149.1">TS-1088-AR02016</text>
<text x="237.2" y="145.3">GPIO9</text>
<text x="256.3" y="149.1">TS-1088-AR02016</text>
<text x="271.5" y="145.3">CHIP_PU</text>
<text x="40.4" y="154.2">1k</text>
<text x="27.7" y="158">10uF</text>
<text x="40.4" y="159.3">10k</text>
<text x="9.7" y="173.3">VBUSA</text>
<text x="20.1" y="174.5">22.1k</text>
<text x="36.1" y="183.9" transform="rotate(-90 36.1 183.9)">47.5k</text>
<text x="42.5" y="182.6" transform="rotate(-90 42.5 182.6)">1uF</text>
</g>
<g font-size="2.3" fill="#000080">
<text x="113.2" y="10.7">+5V</text>
<text x="172.5" y="12">U3</text>
<text x="140.5" y="14.5">+3V3</text>
<text x="162.3" y="14.5">H1</text>
<text x="247.5" y="17.1">ESP_3V3</text>
<text x="261.4" y="17.1">H3</text>
<text x="145.3" y="26.4" transform="rotate(-90 145.3 26.4)">C12</text>
<text x="153" y="26.4" transform="rotate(-90 153 26.4)">C13</text>
<text x="140.7" y="41.2">GND GND</text>
<text x="63.2" y="42.5">R2</text>
<text x="73.4" y="42.5">D2</text>
<text x="78.5" y="42.5">D3</text>
<text x="83.6" y="42.5">D4</text>
<text x="53.1" y="50.1">R1</text>
<text x="252.9" y="50.1">+5V 25</text>
<text x="8.6" y="57.7">GND</text>
<text x="112.8" y="56.4">GND</text>
<text x="36.6" y="64.1">GND</text>
<text x="48" y="64.1">GND</text>
<text x="58.1" y="64.1">GND</text>
<text x="69.6" y="64.1">GNDGNDGND</text>
<text x="255" y="67.9">GND</text>
<text x="272.8" y="67.9">GND</text>
<text x="29" y="72.9">USB2</text>
<text x="113.2" y="74.2">+5V</text>
<text x="146.3" y="74.2">+5V</text>
<text x="266.9" y="78">+5V</text>
<text x="233.4" y="88.2">RGB</text>
<text x="247.9" y="86.9">+5V</text>
<text x="271.5" y="85.6">R17</text>
<text x="166.1" y="95.8">GND</text>
<text x="191.5" y="95.8">GND</text>
<text x="260.1" y="92">R16</text>
<text x="272.8" y="90.7">D9</text>
<text x="53.1" y="103.4">R3</text>
<text x="63.2" y="103.4">R4</text>
<text x="73.4" y="103.4">D5</text>
<text x="78.5" y="103.4">D6</text>
<text x="83.6" y="103.4">D7</text>
<text x="227.1" y="102.2">GND</text>
<text x="164.8" y="109.8">R15</text>
<text x="232.2" y="111">U2</text>
<text x="262.4" y="112.3">+3V3</text>
<text x="9.9" y="117.4">GND</text>
<text x="39.1" y="117.4">GND</text>
<text x="48" y="117.4">GND</text>
<text x="58.1" y="117.4">GND</text>
<text x="69.6" y="117.4">GNDGNDGND</text>
<text x="112.8" y="117.4">GND</text>
<text x="207.2" y="119.9">+5V</text>
<text x="270.3" y="114.9">R18</text>
<text x="159.8" y="121.2">Q1</text>
<text x="217.7" y="124.2" transform="rotate(-90 217.7 124.2)">C8</text>
<text x="225.3" y="124.2" transform="rotate(-90 225.3 124.2)">C9</text>
<text x="260.9" y="122.9" transform="rotate(-90 260.9 122.9)">C10</text>
<text x="268.5" y="122.9" transform="rotate(-90 268.5 122.9)">C11</text>
<text x="281.7" y="123.7">LED</text>
<text x="173.7" y="126.3">R12</text>
<text x="23.7" y="142.8">+3V3</text>
<text x="92.5" y="140.3">R9</text>
<text x="167.4" y="142.8">R13</text>
<text x="213.1" y="139">GND GND GND</text>
<text x="222" y="142.8">BOOT</text>
<text x="256.3" y="139">GND GND</text>
<text x="256.3" y="142.8">RES</text>
<text x="276.6" y="139">GND</text>
<text x="156" y="145.3">R14</text>
<text x="169.9" y="149.1">C7</text>
<text x="36.6" y="154.2">R8</text>
<text x="214.4" y="154.2">GND</text>
<text x="248.6" y="155.5">GND</text>
<text x="36.6" y="159.3">R7</text>
<text x="177.5" y="158">GND</text>
<text x="23.9" y="169.5">GND</text>
<text x="31.5" y="169.5">GND</text>
<text x="54.4" y="173.3">U1 CP2102N-A02-GQFN28R</text>
<text x="42.5" y="176.3" transform="rotate(-90 42.5 176.3)">C3</text>
<text x="30.2" y="191.1">GND</text>
<text x="37.8" y="191.1">GND</text>
<text x="48" y="191.1">GND</text>
</g>
<g font-size="1.6" fill="#000080">
<text x="12.4" y="12.1">USB3</text>
<text x="117.9" y="42.6">C4</text>
<text x="150.9" y="83.3">R19</text>
<text x="119.1" y="103.6">C5</text>
<text x="27.7" y="153.1">C6</text>
<text x="20.1" y="169.6">R5</text>
<text x="35.4" y="175.7" transform="rotate(-90 35.4 175.7)">R6</text>
</g>
</svg>
